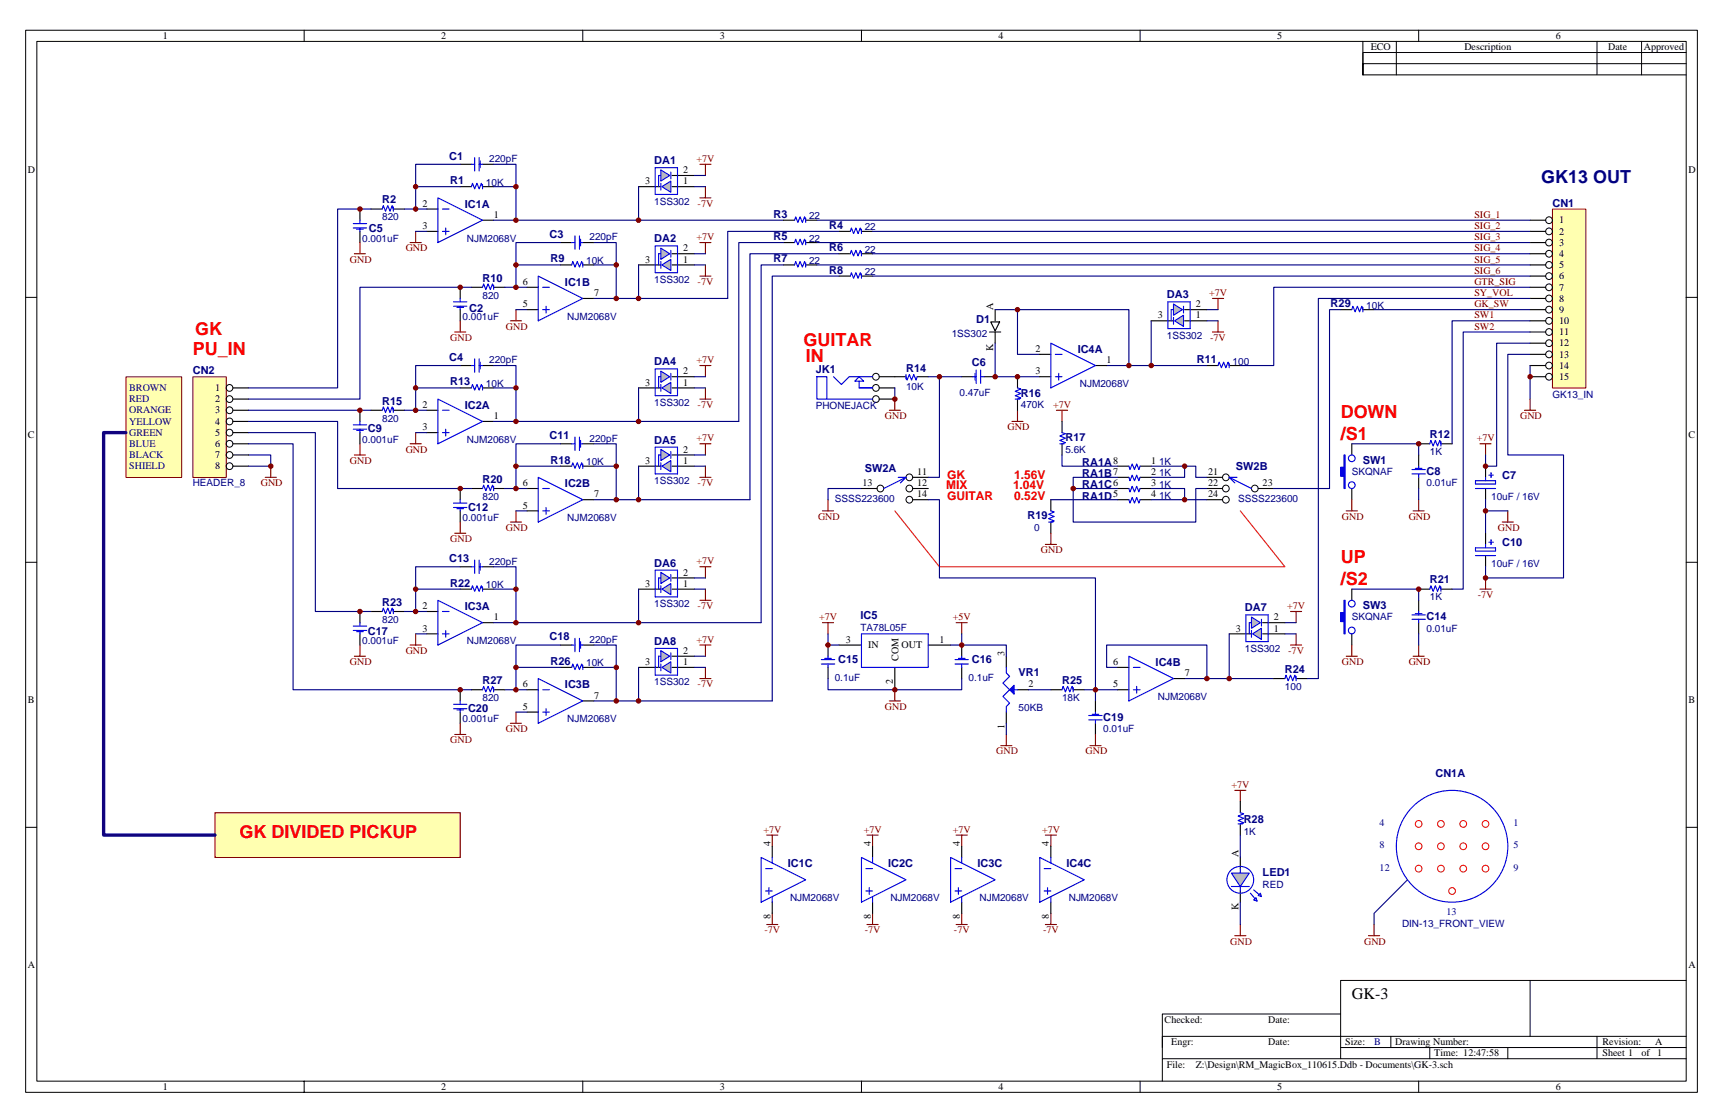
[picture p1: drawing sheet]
<svg xmlns="http://www.w3.org/2000/svg" width="432mm" height="279mm" viewBox="0 0 432 279" stroke-linecap="round" stroke-linejoin="round" font-family="sans-serif">
<g fill="none" stroke="#000" stroke-width=".25">
<path d="M6.4 7.6h418v265.4h-418zM9.2 10.4h412.4v259.8h-412.4zM76.1 7.5v2.8M145.7 7.5v2.8M215.4 7.5v2.8M285.1 7.5v2.8M340.8 10.3v8.4v-2.8h80.8M349.1 10.3v8.4M354.7 7.5v2.8M399.3 10.3v8.4M410.4 10.3v8.4M421.6 13.1h-80.8v5.6h80.8"/>
<path d="M6.4 74.3h2.8M421.6 74.3h2.8M6.4 140.5h2.8M421.6 140.5h2.8M6.4 206.8h2.8M421.6 206.8h2.8M335.2 253.4h-44.6v8.4M347.7 259v2.8M382.6 245v14M399.3 259v5.6M421.6 259h-131v5.6M421.6 245h-86.4v19.6"/>
<path d="M76.1 270.2v2.8M145.7 270.2v2.8M215.4 270.2v2.8M285.1 270.2v2.8M335.2 261.8h86.4M354.7 270.2v2.8M357.5 261.8v2.8M377 261.8v2.8M421.6 264.6h-131v5.6"/>
</g>
<path d="M31.5 94.2h13.9v25.1h-13.9z" fill="#ffffb0"/>
<path d="M31.5 94.2h13.9v25.1h-13.9z" fill="none" stroke="#800000" stroke-width=".25"/>
<path d="M388.2 52.3h8.3v44.7h-8.3z" fill="#ffffb0"/>
<path d="M388.2 52.3h8.3v44.7h-8.3z" fill="none" stroke="#800000" stroke-width=".25"/>
<g fill="none" stroke="#000" stroke-width=".25">
<circle cx="387.3" cy="55" r=".84"/>
<circle cx="387.3" cy="57.8" r=".84"/>
<circle cx="387.3" cy="69" r=".84"/>
<circle cx="387.3" cy="60.6" r=".84"/>
<circle cx="387.3" cy="71.8" r=".84"/>
<circle cx="387.3" cy="74.6" r=".84"/>
<circle cx="387.3" cy="77.4" r=".84"/>
<circle cx="387.3" cy="63.4" r=".84"/>
<circle cx="387.3" cy="66.2" r=".84"/>
<circle cx="387.3" cy="94.1" r=".84"/>
<circle cx="387.3" cy="85.8" r=".84"/>
<circle cx="387.3" cy="88.6" r=".84"/>
<circle cx="387.3" cy="80.2" r=".84"/>
<circle cx="387.3" cy="91.4" r=".84"/>
<circle cx="387.3" cy="83" r=".84"/>
</g>
<g fill="none" stroke="#000" stroke-width=".28">
<path d="M382.6 55h3.9M382.6 57.8h3.9M382.6 60.6h3.9M382.6 63.4h3.9M382.6 66.2h3.9M382.6 69h3.9M382.6 71.8h3.9M382.6 74.6h3.9M382.6 77.4h3.9M382.6 80.2h3.9M382.6 83h3.9M382.6 85.8h3.9"/>
<path d="M382.6 88.6h3.9M382.6 91.4h3.9M382.6 94.1h3.9M371.4 116.5v2.8M371.4 122.1v2.8M338 147.2v2.8M338 158.4v2.8M354.7 150v2.8M354.7 155.6v2.8M354.7 147.2h2.8M360.3 147.2h2.8M310.1 200.3v2.8"/>
<path d="M310.1 205.9v2.8M310.1 214.3v2.8M310.1 222.7v2.8"/>
</g>
<g fill="none" stroke="#800000" stroke-width=".28">
<path d="M375.6 130.5h2.8M377 127.7v2.8M370 147.2h2.8M371.4 144.4v2.8M336.6 164h2.8M338 161.2v2.8M353.3 164h2.8M354.7 161.2v2.8M308.7 197.5h2.8M310.1 197.5v2.8M191.7 208.7h2.8M193.1 208.7v2.8"/>
<path d="M191.7 231h2.8M193.1 228.3v2.7"/>
</g>
<g fill="none" stroke="#f00" stroke-width=".25">
<circle cx="354.7" cy="217.1" r=".84"/>
<circle cx="354.7" cy="205.9" r=".84"/>
<circle cx="354.7" cy="211.5" r=".84"/>
<circle cx="360.3" cy="211.5" r=".84"/>
<circle cx="360.3" cy="217.1" r=".84"/>
<circle cx="360.3" cy="205.9" r=".84"/>
<circle cx="365.8" cy="205.9" r=".84"/>
<circle cx="365.8" cy="211.5" r=".84"/>
<circle cx="365.8" cy="217.1" r=".84"/>
<circle cx="371.4" cy="211.5" r=".84"/>
<circle cx="371.4" cy="205.9" r=".84"/>
<circle cx="371.4" cy="217.1" r=".84"/>
<circle cx="363.1" cy="222.7" r=".84"/>
</g>
<g fill="none" stroke="#00f" stroke-width=".28">
<path d="M371.4 119.3v.8M372.3 118.7h1.1M372.8 118.2v1.1M368.9 120.1h5v.9h-5zM368.9 122.1h5M353 154.8h3.4M353 153.7h3.4M353.9 153.4h1.6M354.7 152.8v.9M354.7 154.8v.8M357.5 147.2l.3-.8 .5 1.4 .6-1.4 .5 1.4 .6-1.4 .3 .8M360.3 146.7v1.1"/>
<path d="M309.6 205.9h1.1M310.1 217.1v1.1M310.1 203.1l.9 .3-1.4 .6 1.4 .5-1.4 .6 1.4 .5-.9 .3M307.9 221.5h4.5M310.1 221.5v1.2M312.6 223.2l1.7 2M313.5 222.4l1.9 1.7"/>
<circle cx="338" cy="157.6" r=".83"/>
<circle cx="338" cy="150.9" r=".83"/>
<circle cx="310.1" cy="219.9" r="3.3"/>
<circle cx="363" cy="211.5" r="14"/>
</g>
<path d="M336 150h.3v8.4h-.3v-3.1h-.8v-2.2h.8z" fill-rule="evenodd" fill="#00f" stroke="#00f" stroke-width=".28"/>
<path d="M338 147.2h16.7v2.8M354.7 158.4v2.8" fill="none" stroke="#000080" stroke-width=".28"/>
<g fill="#c0c0c0" stroke="#00f" stroke-width=".28">
<path d="M314 224.3l.3 .9-.8-.3z"/>
<path d="M315.1 223.2l.3 .9-.8-.3z"/>
<path d="M307.9 218.2h4.5l-2.3 3.3z"/>
</g>
<path d="M103.9 57.8h2.8M123.4 46.7h5.6v8.3h-5.6M248.8 94.1h11.2M260 88.6h-5.6v-11.2h27.9v14h-5.6M62.1 113.7h5.6v2.8M338 110.9h16.7v2.8M215.4 122.1h-8.4v2.8M354.7 122.1v2.8M279.5 166.8h-2.8v-5.6h25.1v8.4h-5.6M301.8 169.6h16.7M310.1 208.7v5.6M310.1 225.5v5.5" fill="none" stroke="#000080" stroke-width=".28"/>
<g fill="none" stroke="#800000" stroke-width=".28">
<path d="M103.9 57.8v2.8M88.6 63.4h2.8M90 60.6v2.8M102.5 60.6h2.8M223.7 99.7v2.8M66.3 119.3h2.8M67.7 116.5v2.8M222.4 102.5h2.7M253 105.3h2.8M254.4 102.5v2.8M205.6 127.7h2.8M207 124.9v2.8"/>
<path d="M336.6 127.7h2.8M338 124.9v2.8M353.3 127.7h2.8M354.7 124.9v2.8M250.2 186.3h2.8M251.6 183.6v2.7M272.5 186.3h2.8M273.9 183.6v2.7M216.8 208.7h2.8M218.2 208.7v2.8M239.1 208.7h2.7M240.5 208.7v2.8"/>
<path d="M261.4 208.7h2.7M262.7 208.7v2.8M216.8 231h2.8M218.2 228.3v2.7M239.1 231h2.7M240.5 228.3v2.7M261.4 231h2.7M262.7 228.3v2.7M308.7 233.8h2.8M310.1 231v2.8"/>
</g>
<g fill="none" stroke="#000" stroke-width=".28">
<path d="M90 52.2v2.8M90 57.8v2.8M92.8 52.2h2.8M98.3 52.2h2.8M106.7 57.8h2.8M106.7 52.2h2.8M115.1 46.7h2.8M120.6 55h2.8M120.6 46.7h2.8M223.7 94.1h2.8M229.3 94.1h2.8M240.5 94.1h2.7"/>
<path d="M246 94.1h2.8M254.4 94.1v2.8M254.4 99.7v2.8M301.8 91.4h2.7M307.3 91.4h2.8M338 110.9v2.8M354.7 113.7v2.8M354.7 119.3v2.8M354.7 110.9h2.8M360.3 110.9h2.8M338 122.1v2.8M251.6 164v2.8"/>
<path d="M251.6 178v2.8M254.4 172.4h2.8M262.7 172.4h2.8M268.3 172.4h2.8M273.9 175.2v2.8M318.5 169.6h2.8M324.1 169.6h2.7M273.9 180.8v2.8"/>
</g>
<g fill="#00f" stroke="#00f" stroke-width=".28">
<path d="M253.6 171.3v2.2l-1.2-1.1z"/>
<path d="M336 113.7h.3v8.4h-.3v-3.1h-.8v-2.2h.8z" fill-rule="evenodd"/>
</g>
<g fill="none" stroke="#00f" stroke-width=".28">
<path d="M88.3 55.9h3.4M88.3 57h3.4M89.2 57.3h1.6M90 55v.9M90 57v.8M95.6 52.2l.2-.8 .6 1.4 .6-1.4 .5 1.4 .6-1.4 .2 .8M98.3 51.7v1.1M109.5 49.4l11.1 5.6-11.1 5.6zM110.6 52.2h1.7M110.6 57.8h1.7M111.4 57v1.7M117.9 46.7l.2-.9 .6 1.4 .6-1.4 .5 1.4 .6-1.4 .2 .9"/>
<path d="M120.6 46.1v1.1M226.5 94.1l.3 .9 .6-1.4 .5 1.4 .6-1.4 .5 1.4 .3-.9M226.5 93.6v1.1M243.2 94.1h.9M243.8 93.3v1.7M244.1 92.5v3.3M245.2 94.1h.8M245.2 92.5v3.3M253.8 99.7h1.2M254.4 96.9l.8 .3-1.4 .6 1.4 .5-1.4 .6 1.4 .6-.8 .2M304.5 91.4l.3-.9 .6 1.4 .5-1.4 .6 1.4 .6-1.4 .2 .9M307.3 90.8v1.1"/>
<path d="M353 118.4h3.4M353 117.3h3.4M353.9 117h1.6M354.7 116.5v.8M354.7 118.4v.9M357.5 110.9l.3-.8 .5 1.4 .6-1.4 .5 1.4 .6-1.4 .3 .8M360.3 110.4v1.1M251.6 166.8v1.4l.8 .8-1.6 1.7 1.6 1.7-1.6 1.6 1.6 1.7-.8 .9v1.4M252.4 172.4h2M265.5 172.4l.3-.9 .6 1.4 .5-1.4 .6 1.4 .6-1.4 .2 .9M268.3 171.8v1.1M272.2 179.9h3.4"/>
<path d="M272.2 178.8h3.4M273.1 178.5h1.6M273.9 178v.8M273.9 179.9v.9M321.3 169.6l.2-.9 .6 1.4 .6-1.4 .5 1.4 .6-1.4 .3 .9M324.1 169v1.1"/>
<circle cx="338" cy="114.5" r=".83"/>
<circle cx="338" cy="121.2" r=".83"/>
</g>
<path d="M48.2 94.2h8.4v25.1h-8.4z" fill="#ffffb0"/>
<path d="M48.2 94.2h8.4v25.1h-8.4z" fill="none" stroke="#800000" stroke-width=".25"/>
<g fill="none" stroke="#000" stroke-width=".25">
<circle cx="57.4" cy="99.7" r=".84"/>
<circle cx="57.4" cy="96.9" r=".84"/>
<circle cx="57.4" cy="113.7" r=".84"/>
<circle cx="57.4" cy="116.5" r=".84"/>
<circle cx="57.4" cy="105.3" r=".84"/>
<circle cx="57.4" cy="108.1" r=".84"/>
<circle cx="57.4" cy="102.5" r=".84"/>
<circle cx="57.4" cy="110.9" r=".84"/>
</g>
<path d="M159.7 46.7h5.5M168 46.7h5.6M168 43.9h5.6M58.2 96.9h3.9M58.2 99.7h3.9M58.2 102.5h3.9M58.2 105.3h3.9M58.2 108.1h3.9M58.2 110.9h3.9M58.2 113.7h3.9M58.2 116.5h3.9" fill="none" stroke="#000" stroke-width=".28"/>
<path d="M62.1 116.5h5.6" fill="none" stroke="#000080" stroke-width=".28"/>
<path d="M165.2 43.9h-.5v2.7M165.2 45.8v1.7M169.4 41.9h-5.6v6.7h5.6" fill="none" stroke="#00f" stroke-width=".28"/>
<path d="M165.2 42.5l2.2 1.4-2.2 1.4z" fill="#c0c0c0" stroke="#00f" stroke-width=".28"/>
<path d="M167.7 43v1.7" fill="none" stroke="#00f" stroke-width=".28"/>
<path d="M165.5 46.7l2.2-1.4v2.7z" fill="#c0c0c0" stroke="#00f" stroke-width=".28"/>
<g fill="none" stroke="#00f" stroke-width=".28">
<path d="M118.7 39.4v3.3M119.8 39.4v3.3M117.9 41.1h.8M119.8 41.1h.8M120.1 40.2v1.7M143.8 58.9v3.4M144.9 58.9v3.4M145.2 59.8v1.7M169.4 41.9v6.7M113.4 75.4h3.3M113.4 76.5h3.3M114.2 76.8h1.7"/>
<path d="M115.1 74.6v.8M115.1 76.5v.9M120.6 71.8l.3-.9 .6 1.4 .5-1.4 .6 1.4 .5-1.4 .3 .9M123.4 71.2v1.1M134.6 69l11.1 5.6-11.1 5.6zM135.7 71.8h1.7M135.7 77.4h1.7M136.5 76.5v1.7M142.9 60.6h.9M142.9 66.2l.3-.8 .6 1.4 .5-1.4 .6 1.4 .5-1.4 .3 .8M144.9 60.6h.8M145.7 65.7v1.1"/>
<path d="M164.7 63.4h.5M164.7 63.4v2.8M165.2 65.4v1.7M169.4 61.5h-5.6v6.7h5.6M109.5 99.7l11.1 5.6-11.1 5.6zM117.9 96.9l.2-.8 .6 1.4 .6-1.4 .5 1.4 .6-1.4 .2 .8M117.9 91.4h.8M118.7 89.7v3.3M119.8 91.4h.8M119.8 89.7v3.3M120.1 90.5v1.7M120.6 96.4v1.1"/>
<path d="M88.3 106.2h3.4M88.3 107.3h3.4M89.2 107.6h1.6M90 105.3v.9M90 107.3v.8M95.6 102.5l.2-.8 .6 1.4 .6-1.4 .5 1.4 .6-1.4 .2 .8M98.3 102v1.1M110.6 102.5h1.7M110.6 108.1h1.7M111.4 107.3v1.7M134.6 119.3l11.1 5.6-11.1 5.6zM142.9 110.9h.9"/>
<path d="M142.9 116.5l.3-.8 .6 1.3 .5-1.3 .6 1.3 .5-1.3 .3 .8M143.8 109.2v3.4M144.9 110.9h.8M144.9 109.2v3.4M145.2 110.1v1.7M145.7 115.9v1.1M113.4 125.7h3.3M113.4 126.8h3.3M114.2 127.1h1.7M115.1 124.9v.8M115.1 126.8v.9M118.7 140v3.3"/>
<path d="M119.8 140v3.3M120.6 122.1l.3-.9 .6 1.4 .5-1.4 .6 1.4 .5-1.4 .3 .9M123.4 121.5v1.1M135.7 122.1h1.7M135.7 127.7h1.7M136.5 126.8v1.7M88.3 156.5h3.4M88.3 157.6h3.4M89.2 157.9h1.6M90 155.6v.9M90 157.6v.8M95.6 152.8l.2-.8 .6 1.4 .6-1.4 .5 1.4 .6-1.4 .2 .8"/>
<path d="M98.3 152.3v1.1M109.5 150l11.1 5.6-11.1 5.6zM110.6 152.8h1.7M110.6 158.4h1.7M111.4 157.6v1.7M117.9 147.2l.2-.8 .6 1.4 .6-1.4 .5 1.4 .6-1.4 .2 .8M117.9 141.6h.8M119.8 141.6h.8M120.1 140.8v1.7M120.6 146.7v1.1M143.8 159.5v3.4M144.9 159.5v3.4"/>
<path d="M113.4 176h3.3M113.4 177.1h3.3M114.2 177.4h1.7M115.1 175.2v.8M115.1 177.1v.9M120.6 172.4l.3-.9 .6 1.4 .5-1.4 .6 1.4 .5-1.4 .3 .9M123.4 171.8v1.1M134.6 169.6l11.1 5.6-11.1 5.6zM135.7 172.4h1.7M135.7 178h1.7M136.5 177.1v1.7M142.9 161.2h.9"/>
<path d="M142.9 166.8l.3-.9 .6 1.4 .5-1.4 .6 1.4 .5-1.4 .3 .9M144.9 161.2h.8M145.2 160.4v1.6M145.7 166.2v1.1"/>
</g>
<g fill="none" stroke="#000" stroke-width=".28">
<path d="M115.1 41.1h2.8M120.6 41.1h2.8M115.1 71.8v2.8M115.1 77.4v2.8M117.9 71.8h2.7M123.4 71.8h2.8M131.8 77.4h2.8M131.8 71.8h2.8M140.1 66.2h2.8M140.1 60.6h2.8M145.7 74.6h2.8M145.7 66.2h2.8"/>
<path d="M145.7 60.6h2.8M159.7 66.2h5.5M168 66.2h5.6M168 63.4h5.6M115.1 96.9h2.8M115.1 91.4h2.8M120.6 96.9h2.8M120.6 91.4h2.8M90 102.5v2.8M90 108.1v2.8M92.8 102.5h2.8M98.3 102.5h2.8"/>
<path d="M106.7 108.1h2.8M106.7 102.5h2.8M120.6 105.3h2.8M140.1 116.5h2.8M140.1 110.9h2.8M145.7 116.5h2.8M145.7 110.9h2.8M115.1 122.1v2.8M115.1 127.7v2.8M117.9 122.1h2.7M123.4 122.1h2.8M131.8 127.7h2.8"/>
<path d="M131.8 122.1h2.8M145.7 124.9h2.8M90 152.8v2.8M90 158.4v2.8M92.8 152.8h2.8M98.3 152.8h2.8M106.7 158.4h2.8M106.7 152.8h2.8M115.1 147.2h2.8M115.1 141.6h2.8M120.6 155.6h2.8M120.6 147.2h2.8"/>
<path d="M120.6 141.6h2.8M115.1 172.4v2.8M115.1 178v2.8M117.9 172.4h2.7M123.4 172.4h2.8M131.8 178h2.8M131.8 172.4h2.8M140.1 166.8h2.8M140.1 161.2h2.8M145.7 175.2h2.8M145.7 166.8h2.8M145.7 161.2h2.8"/>
</g>
<g fill="none" stroke="#800000" stroke-width=".28">
<path d="M129 77.4v2.8M113.7 83h2.8M115.1 80.2v2.8M127.6 80.2h2.8M88.6 113.7h2.8M90 110.9v2.8M102.5 110.9h2.8M103.9 108.1v2.8M113.7 133.3h2.8M115.1 130.5v2.8M127.6 130.5h2.8M129 127.7v2.8"/>
<path d="M103.9 158.4v2.8M88.6 164h2.8M90 161.2v2.8M102.5 161.2h2.8M129 178v2.8M127.6 180.8h2.8"/>
</g>
<g fill="none" stroke="#000080" stroke-width=".28">
<path d="M103.9 46.7h11.2M115.1 41.1h-11.2v11.1M123.4 41.1h5.6v5.6M129 55h66.9M126.2 71.8h5.6M129 77.4h2.8M129 66.2h11.1M140.1 60.6h-11.1v11.2M148.5 66.2h5.6v8.4h-5.6M148.5 60.6h5.6v5.6M103.9 96.9h11.2M115.1 91.4h-11.2v11.1"/>
<path d="M123.4 96.9h5.6v8.4h-5.6M123.4 91.4h5.6v5.5M103.9 108.1h2.8M129 116.5h11.1M129 105.3h55.7M140.1 110.9h-11.1v11.2M148.5 116.5h5.6v8.4h-5.6M148.5 110.9h5.6v5.6M126.2 122.1h5.6M129 127.7h2.8M103.9 158.4h2.8M103.9 147.2h11.2"/>
<path d="M115.1 141.6h-11.2v11.2M123.4 147.2h5.6v8.4h-5.6M123.4 141.6h5.6v5.6M129 155.6h61.3M126.2 172.4h5.6M129 178h2.8M129 166.8h11.1M140.1 161.2h-11.1v11.2M148.5 166.8h5.6v8.4h-5.6M148.5 161.2h5.6v5.6"/>
</g>
<path d="M165.2 62l2.2 1.4-2.2 1.4z" fill="#c0c0c0" stroke="#00f" stroke-width=".28"/>
<path d="M167.7 62.6v1.7" fill="none" stroke="#00f" stroke-width=".28"/>
<path d="M165.5 66.2l2.2-1.4v2.8z" fill="#c0c0c0" stroke="#00f" stroke-width=".28"/>
<path d="M169.4 61.5v6.7M165.2 94.1h-.5v2.8M165.2 96.1v1.7M169.4 92.2h-5.6v6.7h5.6" fill="none" stroke="#00f" stroke-width=".28"/>
<path d="M159.7 96.9h5.5M168 96.9h5.6M168 94.1h5.6" fill="none" stroke="#000" stroke-width=".28"/>
<path d="M165.2 92.7l2.2 1.4-2.2 1.4z" fill="#c0c0c0" stroke="#00f" stroke-width=".28"/>
<path d="M167.7 93.3v1.7" fill="none" stroke="#00f" stroke-width=".28"/>
<path d="M165.5 96.9l2.2-1.4v2.8z" fill="#c0c0c0" stroke="#00f" stroke-width=".28"/>
<path d="M169.4 92.2v6.7M165.2 113.7h-.5v2.8M165.2 115.7v1.6M169.4 111.8h-5.6v6.6h5.6" fill="none" stroke="#00f" stroke-width=".28"/>
<path d="M159.7 116.5h5.5M168 116.5h5.6M168 113.7h5.6" fill="none" stroke="#000" stroke-width=".28"/>
<path d="M165.2 112.3l2.2 1.4-2.2 1.4z" fill="#c0c0c0" stroke="#00f" stroke-width=".28"/>
<path d="M167.7 112.9v1.7" fill="none" stroke="#00f" stroke-width=".28"/>
<path d="M165.5 116.5l2.2-1.4v2.8z" fill="#c0c0c0" stroke="#00f" stroke-width=".28"/>
<path d="M169.4 111.8v6.6M165.2 144.4h-.5v2.8M165.2 146.4v1.7M169.4 142.5h-5.6v6.7h5.6" fill="none" stroke="#00f" stroke-width=".28"/>
<path d="M159.7 147.2h5.5M168 147.2h5.6M168 144.4h5.6" fill="none" stroke="#000" stroke-width=".28"/>
<path d="M165.2 143l2.2 1.4-2.2 1.4z" fill="#c0c0c0" stroke="#00f" stroke-width=".28"/>
<path d="M167.7 143.6v1.7" fill="none" stroke="#00f" stroke-width=".28"/>
<path d="M165.5 147.2l2.2-1.4v2.8z" fill="#c0c0c0" stroke="#00f" stroke-width=".28"/>
<path d="M169.4 142.5v6.7M165.2 164h-.5v2.8M165.2 165.9v1.7M169.4 162h-5.6v6.7h5.6" fill="none" stroke="#00f" stroke-width=".28"/>
<path d="M159.7 166.8h5.5M168 166.8h5.6M168 164h5.6" fill="none" stroke="#000" stroke-width=".28"/>
<path d="M165.2 162.6l2.2 1.4-2.2 1.4z" fill="#c0c0c0" stroke="#00f" stroke-width=".28"/>
<path d="M167.7 163.1v1.7" fill="none" stroke="#00f" stroke-width=".28"/>
<path d="M165.5 166.8l2.2-1.4v2.8z" fill="#c0c0c0" stroke="#00f" stroke-width=".28"/>
<g fill="none" stroke="#00f" stroke-width=".28">
<path d="M198.7 55l.2-.8 .6 1.4 .5-1.4 .6 1.4 .6-1.4 .2 .8M201.4 54.5v1.1M212.6 57.8l.3-.8 .5 1.4 .6-1.4 .5 1.4 .6-1.4 .3 .8M215.4 57.3v1.1M198.7 60.6l.2-.8 .6 1.4 .5-1.4 .6 1.4 .6-1.4 .2 .8M198.7 66.2l.2-.8 .6 1.4 .5-1.4 .6 1.4 .6-1.4 .2 .8M201.4 60.1v1.1M201.4 65.7v1.1M212.6 63.4l.3-.8 .5 1.4 .6-1.4 .5 1.4 .6-1.4 .3 .8M212.6 69l.3-.8 .5 1.4 .6-1.4 .5 1.4 .6-1.4 .3 .8M215.4 62.9v1.1M215.4 68.5v1.1"/>
<path d="M293.4 77.4h-.6v2.8M293.4 79.3v1.7M297.6 75.4h-5.6v6.7h5.6M204.2 94.1h2.5v5.6h-2.5zM206.7 99.7h11.5M208.4 94.1l2 2 1.9-2h5.9M214.8 94.1l1.1 1.2h-2.2zM214.8 95.3v1.6h3.4M282.3 116.5l.2 .8 .6-1.4 .6 1.4 .5-1.4 .6 1.4 .3-.8M169.4 162v6.7"/>
</g>
<g fill="none" stroke="#800000" stroke-width=".28">
<path d="M175 49.4h2.8M175 41.1h2.8M176.4 41.1v2.8M176.4 46.7v2.7M175 69h2.8M175 60.6h2.8M176.4 60.6v2.8M176.4 66.2v2.8M175 99.7h2.8M175 91.4h2.8M176.4 91.4v2.7M176.4 96.9v2.8"/>
<path d="M175 119.3h2.8M175 110.9h2.8M176.4 110.9v2.8M176.4 116.5v2.8M175 150h2.8M175 141.6h2.8M176.4 141.6v2.8M176.4 147.2v2.8M175 169.6h2.8M175 161.2h2.8M176.4 161.2v2.8M176.4 166.8v2.8"/>
<path d="M113.7 183.6h2.8M115.1 180.8v2.8"/>
</g>
<g fill="none" stroke="#000080" stroke-width=".28">
<path d="M159.7 46.6v8.4M173.6 43.9h2.8M173.6 46.6h2.8M204.2 55h178.4M209.8 57.8h-27.9v16.8h-27.8M218.2 57.8h164.4M159.7 66.2v8.4M173.6 63.4h2.8M173.6 66.2h2.8M195.9 60.6h-11.2v44.7M195.9 66.2h-5.6v89.4M204.2 66.2h178.4"/>
<path d="M204.2 60.6h178.4M209.8 63.4h-22.3v61.5h-33.4M209.8 69h-16.7v106.2h-39M218.2 69h164.4M218.2 63.4h164.4M248.8 77.4h5.6M159.7 96.9v8.4M173.6 94.1h2.8M173.6 96.9h2.8M223.7 96.9v2.8M232.1 94.1h8.4M248.8 85.8v8.3"/>
<path d="M282.3 91.4h19.5M159.7 116.5v8.4M173.6 113.7h2.8M173.6 116.5h2.8M159.7 147.2v8.4M173.6 144.4h2.8M173.6 147.2h2.8M159.7 166.8v8.4M173.6 164h2.8M173.6 166.8h2.8"/>
</g>
<g fill="none" stroke="#000" stroke-width=".28">
<path d="M195.9 55h2.8M201.4 55h2.8M209.8 57.8h2.8M215.4 57.8h2.8M195.9 60.6h2.8M195.9 66.2h2.8M201.4 60.6h2.8M201.4 66.2h2.8M209.8 63.4h2.8M209.8 69h2.8M215.4 63.4h2.8M215.4 69h2.8"/>
<path d="M248.8 77.4v2.8M296.2 77.4h5.6M219.8 94.1h3.9M219.8 96.9h3.9M219.8 99.7h3.9M247.4 83h2.8M247.7 80.5h2.2l-1.1 2.2zM248.8 83v2.8M287.8 80.2h5.6M296.2 80.2h5.6M279.5 116.5h2.8M285.1 116.5h2.7"/>
</g>
<g fill="none" stroke="#000" stroke-width=".25">
<circle cx="219" cy="94.1" r=".84"/>
<circle cx="219" cy="96.9" r=".84"/>
<circle cx="219" cy="99.7" r=".84"/>
</g>
<path d="M293.4 76l2.2 1.4-2.2 1.4z" fill="#c0c0c0" stroke="#00f" stroke-width=".28"/>
<path d="M295.9 76.5v1.7" fill="none" stroke="#00f" stroke-width=".28"/>
<path d="M293.7 80.2l2.2-1.4v2.8z" fill="#c0c0c0" stroke="#00f" stroke-width=".28"/>
<g fill="none" stroke="#00f" stroke-width=".28">
<path d="M297.6 75.4v6.7M338 77.4l.3-.9 .5 1.4 .6-1.4 .5 1.4 .6-1.4 .3 .9M340.8 76.8v1.1M262.7 85.8l11.2 5.6-11.2 5.5zM263.9 88.6h1.6M263.9 94.1h1.6M264.7 93.3v1.7M224.6 119.3h1.9M226.5 119.3l-5.5 2.8M226.5 119.3l-1.4 1.4M265 110.9h1.1M265.5 108.1l.9 .3-1.4 .6 1.4 .5-1.4 .6 1.4 .5-.9 .3"/>
<path d="M282.3 119.3l.2 .8 .6-1.4 .6 1.4 .5-1.4 .6 1.4 .3-.8M307.3 119.3h2M307.3 119.3l1.4 1.4M307.3 119.3l5.6 2.8M262.2 130.5h1.1M262.7 127.7l.9 .2-1.4 .6 1.4 .6-1.4 .5 1.4 .6-.9 .3M282.3 122.1l.2 .8 .6-1.4 .6 1.4 .5-1.4 .6 1.4 .3-.8M282.3 124.9l.2 .8 .6-1.4 .6 1.4 .5-1.4 .6 1.4 .3-.8M215.4 158.4h16.7v8.4h-16.7zM312.9 155.6h-.5v2.8M312.9 157.6v1.7M317.1 153.7h-5.6v6.7h5.6"/>
<path d="M205.4 165.9h3.3M205.4 164.8h3.3M206.2 164.5h1.7M207 164v.8M207 165.9v.9M238.8 165.9h3.3M238.8 164.8h3.3M239.6 164.5h1.7M240.5 164v.8M240.5 165.9v.9M282.3 164l11.1 5.6-11.1 5.6zM283.4 166.8h1.7"/>
<path d="M283.4 172.4h1.7M284.2 171.5v1.7"/>
</g>
<g fill="none" stroke="#800000" stroke-width=".28">
<path d="M303.1 74.6h2.8M304.5 74.6v2.8M303.1 83h2.8M304.5 80.2v2.8M382.6 99.7v2.8M264.1 102.5h2.8M265.5 102.5v2.8M381.2 102.5h2.8M261.4 136.1h2.7M262.7 133.3v2.8M205.6 155.6h2.8M207 155.6v2.8"/>
<path d="M239.1 155.6h2.7M240.5 155.6v2.8M222.4 175.2h2.7M223.7 172.4v2.8"/>
</g>
<g fill="none" stroke="#000080" stroke-width=".28">
<path d="M301.8 77.4h2.7M335.2 77.4h-2.8v44.7h-13.9M343.6 77.4h39M382.6 71.8h-64.1v19.6h-8.4M234.9 94.1v25.2h-2.8M287.8 80.2v11.2M301.8 80.2h2.7M382.6 91.4v8.3M265.5 113.7v2.8h14M279.5 119.3h-11.2v2.8h11.2M287.8 116.5h11.2v2.8h2.8M296.2 116.5v2.8h-8.4"/>
<path d="M262.7 124.9h16.8M268.3 122.1v8.4h30.7v-8.4h2.8M287.8 122.1h8.4v2.8M287.8 124.9h14M207 158.4v2.8h2.8M240.5 158.4v2.8h-2.8M240.5 161.2h11.1v2.8M240.5 169.6v2.8h-16.8h-16.7v-2.8M257.2 172.4h5.5M271.1 172.4h8.4M273.9 172.4v2.8M251.6 180.8v2.8"/>
</g>
<g fill="none" stroke="#000" stroke-width=".28">
<path d="M335.2 77.4h2.8M340.8 77.4h2.8M260 94.1h2.7M260 88.6h2.7M273.9 91.4h2.8M228.2 119.3h3.9M265.5 105.3v2.8M265.5 110.9v2.8M279.5 119.3h2.8M285.1 119.3h2.7M301.8 119.3h3.9M215.4 122.1h3.9"/>
<path d="M228.2 122.1h3.9M228.2 124.9h3.9M262.7 124.9v2.8M262.7 130.5v2.8M279.5 122.1h2.8M279.5 124.9h2.8M285.1 122.1h2.7M285.1 124.9h2.7M301.8 122.1h3.9M301.8 124.9h3.9M314.6 122.1h3.9M307.3 158.4h5.6"/>
<path d="M315.7 158.4h5.6M315.7 155.6h5.6M207 161.2v2.8M207 166.8v2.8M209.8 161.2h5.6M223.7 166.8v5.6M232.1 161.2h5.6M240.5 161.2v2.8M240.5 166.8v2.8M279.5 172.4h2.8M279.5 166.8h2.8M293.4 169.6h2.8"/>
</g>
<g fill="none" stroke="#000" stroke-width=".25">
<circle cx="227.4" cy="119.3" r=".84"/>
<circle cx="306.5" cy="119.3" r=".84"/>
<circle cx="220.1" cy="122.1" r=".84"/>
<circle cx="227.4" cy="122.1" r=".84"/>
<circle cx="227.4" cy="124.9" r=".84"/>
<circle cx="306.5" cy="124.9" r=".84"/>
<circle cx="306.5" cy="122.1" r=".84"/>
<circle cx="313.7" cy="122.1" r=".84"/>
</g>
<path d="M223.7 127.7l11.2 13.9h86.4l-11.2-13.9" fill="none" stroke="#ee0e22" stroke-width=".28"/>
<path d="M312.9 154.2l2.2 1.4-2.2 1.4z" fill="#c0c0c0" stroke="#00f" stroke-width=".28"/>
<path d="M315.4 154.8v1.7" fill="none" stroke="#00f" stroke-width=".28"/>
<path d="M313.2 158.4l2.2-1.4v2.8z" fill="#c0c0c0" stroke="#00f" stroke-width=".28"/>
<g fill="none" stroke="#00f" stroke-width=".28">
<path d="M368.9 136.9h5v.8h-5zM368.9 138.8h5M371.4 136.1v.8M372.3 135.5h1.1M372.8 134.9v1.2M317.1 153.7v6.7M190.3 214.3l11.1 5.6-11.1 5.6zM191.4 217.1h1.7M193.1 214.3v1.4M215.4 214.3l11.1 5.6-11.1 5.6zM216.5 217.1h1.7M218.2 214.3v1.4"/>
<path d="M237.7 214.3l11.1 5.6-11.1 5.6zM238.8 217.1h1.7M240.5 214.3v1.4M260 214.3l11.1 5.6-11.1 5.6zM261.1 217.1h1.6M262.7 214.3v1.4M191.4 222.7h1.7M192.3 221.8v1.7M193.1 224.1v1.4M216.5 222.7h1.7M217.3 221.8v1.7M218.2 224.1v1.4"/>
<path d="M238.8 222.7h1.7M239.6 221.8v1.7M240.5 224.1v1.4M261.1 222.7h1.6M261.9 221.8v1.7M262.7 224.1v1.4"/>
</g>
<path d="M370 110.9h2.8M371.4 110.9v2.8M322.7 152.8h2.7M324.1 152.8v2.8M324.1 158.4v2.8M322.7 161.2h2.7" fill="none" stroke="#800000" stroke-width=".28"/>
<path d="M382.6 74.6h-53v95h-2.8M382.6 80.2h-19.5v30.7M382.6 83h-16.8v64.2h-2.7M382.6 85.8h-8.4v30.7h-2.8v-2.8M382.6 88.6h-5.6v25.1h13.9v30.7h-19.5v-2.8M371.4 124.9v8.4M371.4 127.7h5.6M307.3 158.4v11.2M321.3 155.6h2.8M321.3 158.4h2.8" fill="none" stroke="#000080" stroke-width=".28"/>
<path d="M371.4 133.3v2.8M371.4 138.8v2.8M193.1 211.5v2.8M218.2 211.5v2.8M240.5 211.5v2.8M262.7 211.5v2.8M193.1 225.5v2.8M218.2 225.5v2.8M240.5 225.5v2.8M262.7 225.5v2.8" fill="none" stroke="#000" stroke-width=".28"/>
<path d="M53.8 203.1h61.3v11.2h-61.3z" fill-rule="evenodd" fill="#ffffb0" stroke="#800000" stroke-width=".28"/>
<path d="M351.9 219.9l-8.3 8.4v2.7" fill="none" stroke="#11037e" stroke-width=".28"/>
<path d="M342.2 233.8h2.8M343.6 231v2.8" fill="none" stroke="#800000" stroke-width=".28"/>
<path d="M92.8 52.2h-8.4v44.7h-22.3M101.1 52.2h5.6M117.9 71.8h-27.9v27.9h-27.9M62.1 105.3h22.3v16.8h33.5M62.1 110.9h11.2v61.5h44.6M62.1 108.1h16.7v44.7h14M62.1 102.5h30.7M101.1 102.5h5.6M232.1 124.9h2.8v19.5h39v28M101.1 152.8h5.6" fill="none" stroke="#000080" stroke-width=".28"/>
<path d="M31.5 108.1h-5.6v100.6h27.9" fill="none" stroke="#11037e" stroke-width=".84"/>
<g fill="#800000" stroke="#800000" stroke-width=".25">
<circle cx="382.6" cy="94.1" r=".55"/>
<circle cx="354.7" cy="147.2" r=".55"/>
<circle cx="371.4" cy="144.4" r=".56"/>
<circle cx="371.4" cy="116.5" r=".56"/>
<circle cx="354.7" cy="110.9" r=".55"/>
<circle cx="301.8" cy="169.6" r=".56"/>
<circle cx="254.4" cy="77.4" r=".56"/>
<circle cx="282.3" cy="91.4" r=".55"/>
<circle cx="254.4" cy="94.1" r=".56"/>
<circle cx="248.8" cy="94.1" r=".56"/>
<circle cx="223.7" cy="99.7" r=".56"/>
<circle cx="129" cy="55" r=".55"/>
<circle cx="129" cy="46.6" r=".55"/>
<circle cx="90" cy="52.2" r=".55"/>
<circle cx="67.7" cy="116.5" r=".56"/>
<circle cx="154.1" cy="74.6" r=".56"/>
<circle cx="154.1" cy="66.2" r=".56"/>
<circle cx="115.1" cy="71.8" r=".56"/>
<circle cx="129" cy="71.8" r=".55"/>
<circle cx="129" cy="66.2" r=".55"/>
<circle cx="103.9" cy="52.2" r=".55"/>
<circle cx="103.9" cy="46.6" r=".55"/>
<circle cx="129" cy="105.3" r=".55"/>
<circle cx="129" cy="96.9" r=".55"/>
<circle cx="90" cy="102.5" r=".55"/>
<circle cx="154.1" cy="124.9" r=".56"/>
<circle cx="154.1" cy="116.5" r=".56"/>
<circle cx="115.1" cy="122.1" r=".56"/>
<circle cx="129" cy="122.1" r=".55"/>
<circle cx="129" cy="116.5" r=".55"/>
<circle cx="103.9" cy="102.5" r=".55"/>
<circle cx="103.9" cy="96.9" r=".55"/>
<circle cx="129" cy="155.6" r=".55"/>
<circle cx="129" cy="147.2" r=".55"/>
<circle cx="90" cy="152.8" r=".55"/>
<circle cx="154.1" cy="175.2" r=".56"/>
<circle cx="154.1" cy="166.8" r=".56"/>
<circle cx="115.1" cy="172.4" r=".56"/>
<circle cx="129" cy="172.4" r=".55"/>
<circle cx="129" cy="166.8" r=".55"/>
<circle cx="103.9" cy="152.8" r=".55"/>
<circle cx="103.9" cy="147.2" r=".55"/>
<circle cx="159.7" cy="55" r=".55"/>
<circle cx="159.7" cy="74.6" r=".55"/>
<circle cx="159.7" cy="105.3" r=".55"/>
<circle cx="159.7" cy="155.6" r=".55"/>
<circle cx="159.7" cy="175.2" r=".55"/>
<circle cx="159.7" cy="124.9" r=".55"/>
<circle cx="287.8" cy="91.4" r=".56"/>
<circle cx="223.7" cy="172.4" r=".56"/>
<circle cx="234.9" cy="94.1" r=".55"/>
<circle cx="268.3" cy="122.1" r=".55"/>
<circle cx="296.2" cy="124.9" r=".55"/>
<circle cx="296.2" cy="116.5" r=".55"/>
<circle cx="207" cy="161.2" r=".55"/>
<circle cx="240.5" cy="161.2" r=".56"/>
<circle cx="273.9" cy="172.4" r=".55"/>
<circle cx="307.3" cy="169.6" r=".55"/>
<circle cx="371.4" cy="127.7" r=".56"/>
</g>
<text font-size="4.5" fill="#000080" x="385.4" y="45.7">GK13 OUT</text>
<g font-size="4.5" fill="#f00">
<text x="48.8" y="83.7">GK</text>
<text x="48.2" y="88.8">PU_IN</text>
<text x="200.9" y="86.5">GUITAR</text>
<text x="201.5" y="90.4">IN</text>
<text x="335.2" y="104.4">DOWN</text>
<text x="335.2" y="110">/S1</text>
<text x="335.2" y="140.7">UP</text>
<text x="335.2" y="146.3">/S2</text>
<text x="59.9" y="209.4">GK DIVIDED PICKUP</text>
</g>
<text font-size="4" x="338" y="249.7">GK-3</text>
<g font-size="3" fill="#f00">
<text x="236.9" y="119.8">GK</text>
<text x="253.6" y="119.8">1.56V</text>
<text x="236.6" y="122.3">MIX</text>
<text x="236.9" y="125.1">GUITAR</text>
<text x="253.3" y="122.3">1.04V</text>
<text x="253.6" y="125.1">0.52V</text>
</g>
<g font-size="2.8" fill="#000080">
<text x="112.3" y="39.9">C1</text>
<text x="163.6" y="41">DA1</text>
<text x="112.6" y="46">R1</text>
<text x="95.6" y="50.8">R2</text>
<text x="116.2" y="51.9">IC1A</text>
<text x="388.2" y="51.6">CN1</text>
<text x="92.2" y="58.1">C5</text>
<text x="137.4" y="59.5">C3</text>
<text x="193.4" y="54.4">R3</text>
<text x="207.3" y="57.2">R4</text>
<text x="137.6" y="65.6">R9</text>
<text x="163.6" y="60.6">DA2</text>
<text x="193.4" y="60">R5</text>
<text x="193.4" y="65.6">R7</text>
<text x="207.3" y="62.8">R6</text>
<text x="120.6" y="70.4">R10</text>
<text x="141.3" y="71.5">IC1B</text>
<text x="207.3" y="68.4">R8</text>
<text x="117.3" y="77.9">C2</text>
<text x="291.7" y="74.5">DA3</text>
<text x="332.7" y="76.8">R29</text>
<text x="244.1" y="80.7">D1</text>
<text x="269.5" y="88.2">IC4A</text>
<text x="48.2" y="93.5">CN2</text>
<text x="112.3" y="90.2">C4</text>
<text x="163.6" y="91.3">DA4</text>
<text x="204" y="93.3">JK1</text>
<text x="226.5" y="93">R14</text>
<text x="243" y="91.6">C6</text>
<text x="299.3" y="90.7">R11</text>
<text x="95.6" y="101.1">R15</text>
<text x="112.6" y="96.3">R13</text>
<text x="255.2" y="99.1">R16</text>
<text x="116.2" y="102.2">IC2A</text>
<text x="91.9" y="108.1">C9</text>
<text x="137.4" y="109.7">C11</text>
<text x="163.6" y="110.9">DA5</text>
<text x="266.4" y="110.3">R17</text>
<text x="357.5" y="109.5">R12</text>
<text x="137.6" y="115.9">R18</text>
<text x="216.2" y="117.9">SW2A</text>
<text x="270.6" y="116.5">RA1A8</text>
<text x="270.6" y="119.3">RA1B7</text>
<text x="309" y="117.6">SW2B</text>
<text x="340.8" y="115.9">SW1</text>
<text x="356.7" y="118.7">C8</text>
<text x="375.6" y="119.8">C7</text>
<text x="120.6" y="120.6">R20</text>
<text x="141.3" y="121.8">IC2B</text>
<text x="270.6" y="122">RA1C6</text>
<text x="270.6" y="124.8">RA1D5</text>
<text x="117" y="127.6">C12</text>
<text x="256.9" y="129.6">R19</text>
<text x="375.6" y="136.6">C10</text>
<text x="112.3" y="140.5">C13</text>
<text x="163.6" y="141.6">DA6</text>
<text x="112.6" y="146.6">R22</text>
<text x="357.5" y="145.8">R21</text>
<text x="95.6" y="151.4">R23</text>
<text x="116.2" y="152.5">IC3A</text>
<text x="215.1" y="154.7">IC5</text>
<text x="311.3" y="152.8">DA7</text>
<text x="340.8" y="152.2">SW3</text>
<text x="356.7" y="155">C14</text>
<text x="91.9" y="158.6">C17</text>
<text x="137.4" y="160">C18</text>
<text x="163.6" y="161.2">DA8</text>
<text x="137.6" y="166.2">R26</text>
<text x="209.5" y="165.6">C15</text>
<text x="243" y="165.6">C16</text>
<text x="288.9" y="166.5">IC4B</text>
<text x="120.6" y="170.9">R27</text>
<text x="141.3" y="172">IC3B</text>
<text x="254.7" y="169">VR1</text>
<text x="265.6" y="170.9">R25</text>
<text x="321.3" y="168.1">R24</text>
<text x="117" y="177.9">C20</text>
<text x="275.9" y="180.1">C19</text>
<text x="358.9" y="194.1">CN1A</text>
<text x="311" y="205.6">R28</text>
<text x="197" y="216.7">IC1C</text>
<text x="222.1" y="216.7">IC2C</text>
<text x="244.4" y="216.7">IC3C</text>
<text x="266.7" y="216.7">IC4C</text>
<text x="315.7" y="219">LED1</text>
</g>
<g font-size="2.5">
<text x="40.7" y="9.7">1</text>
<text x="110.3" y="9.7">2</text>
<text x="180" y="9.7">3</text>
<text x="249.7" y="9.7">4</text>
<text x="319.3" y="9.7">5</text>
<text x="389" y="9.7">6</text>
<text x="342.7" y="12.5">ECO</text>
<text x="366.1" y="12.5">Description</text>
<text x="402.1" y="12.5">Date</text>
<text x="411" y="12.5">Approved</text>
<text x="7" y="43.3">D</text>
<text x="161.3" y="46.1">3</text>
<text x="170.8" y="43.3">2</text>
<text x="170.8" y="46.1">1</text>
<text x="422.1" y="43.3">D</text>
<text x="105.6" y="51.6">2</text>
<text x="105.6" y="57.2">3</text>
<text x="123.4" y="54.4">1</text>
<text x="389.8" y="55.8">1</text>
<text x="389.8" y="58.6">2</text>
<text x="161.3" y="65.6">3</text>
<text x="170.8" y="62.8">2</text>
<text x="170.8" y="65.6">1</text>
<text x="389.8" y="61.4">3</text>
<text x="389.8" y="64.2">4</text>
<text x="130.7" y="71.2">6</text>
<text x="389.8" y="67">5</text>
<text x="389.8" y="69.8">6</text>
<text x="130.7" y="76.8">5</text>
<text x="148.5" y="74">7</text>
<text x="248.3" y="77.4" transform="rotate(-90 248.3 77.4)">A</text>
<text x="299" y="76.8">2</text>
<text x="389.8" y="72.6">7</text>
<text x="389.8" y="75.4">8</text>
<text x="289.5" y="79.6">3</text>
<text x="299" y="79.6">1</text>
<text x="389.8" y="78.2">9</text>
<text x="389.8" y="81">10</text>
<text x="389.8" y="83.8">11</text>
<text x="248.3" y="87.7" transform="rotate(-90 248.3 87.7)">K</text>
<text x="258.9" y="88">2</text>
<text x="389.8" y="86.6">12</text>
<text x="389.8" y="89.4">13</text>
<text x="170.8" y="93.6">2</text>
<text x="258.9" y="93.6">3</text>
<text x="276.7" y="90.8">1</text>
<text x="389.8" y="92.2">14</text>
<text x="389.8" y="95">15</text>
<text x="53.8" y="97.7">1</text>
<text x="53.8" y="100.5">2</text>
<text x="105.6" y="101.9">2</text>
<text x="161.3" y="96.4">3</text>
<text x="170.8" y="96.4">1</text>
<text x="53.8" y="103.3">3</text>
<text x="53.8" y="106.1">4</text>
<text x="105.6" y="107.5">3</text>
<text x="123.4" y="104.7">1</text>
<text x="7" y="109.5">C</text>
<text x="53.8" y="108.9">5</text>
<text x="53.8" y="111.7">6</text>
<text x="170.8" y="113.1">2</text>
<text x="422.1" y="109.5">C</text>
<text x="53.8" y="114.5">7</text>
<text x="53.8" y="117.3">8</text>
<text x="161.3" y="115.9">3</text>
<text x="170.8" y="115.9">1</text>
<text x="229.3" y="118.7">11</text>
<text x="287.8" y="115.9">1</text>
<text x="287.8" y="118.7">2</text>
<text x="302" y="118.7">21</text>
<text x="130.7" y="121.5">6</text>
<text x="148.5" y="124.3">7</text>
<text x="215.7" y="121.5">13</text>
<text x="229.3" y="124.3">14</text>
<text x="229.3" y="121.5">12</text>
<text x="287.8" y="121.5">3</text>
<text x="287.8" y="124.3">4</text>
<text x="302" y="124.3">24</text>
<text x="302" y="121.5">22</text>
<text x="315.7" y="121.5">23</text>
<text x="130.7" y="127.1">5</text>
<text x="170.8" y="143.8">2</text>
<text x="161.3" y="146.6">3</text>
<text x="170.8" y="146.6">1</text>
<text x="105.6" y="152.2">2</text>
<text x="123.4" y="155">1</text>
<text x="318.5" y="155">2</text>
<text x="105.6" y="157.8">3</text>
<text x="211.5" y="160.6">3</text>
<text x="234.9" y="160.6">1</text>
<text x="309" y="157.8">3</text>
<text x="318.5" y="157.8">1</text>
<text x="161.3" y="166.2">3</text>
<text x="170.8" y="163.4">2</text>
<text x="170.8" y="166.2">1</text>
<text x="217.1" y="162">IN</text>
<text x="224.7" y="165.1" transform="rotate(-90 224.7 165.1)">COM</text>
<text x="225.4" y="162">OUT</text>
<text x="251.1" y="164" transform="rotate(-90 251.1 164)">3</text>
<text x="278.4" y="166.2">6</text>
<text x="130.7" y="171.8">6</text>
<text x="223.3" y="171" transform="rotate(-90 223.3 171)">2</text>
<text x="257.2" y="171.8">2</text>
<text x="278.4" y="171.8">5</text>
<text x="296.2" y="169">7</text>
<text x="7" y="175.7">B</text>
<text x="130.7" y="177.4">5</text>
<text x="148.5" y="174.6">7</text>
<text x="422.1" y="175.7">B</text>
<text x="251.1" y="182.2" transform="rotate(-90 251.1 182.2)">1</text>
<text x="192.6" y="211.5" transform="rotate(-90 192.6 211.5)">4</text>
<text x="217.7" y="211.5" transform="rotate(-90 217.7 211.5)">4</text>
<text x="240" y="211.5" transform="rotate(-90 240 211.5)">4</text>
<text x="262.3" y="211.5" transform="rotate(-90 262.3 211.5)">4</text>
<text x="309.6" y="214.3" transform="rotate(-90 309.6 214.3)">A</text>
<text x="309.6" y="227.4" transform="rotate(-90 309.6 227.4)">K</text>
<text x="192.6" y="229.7" transform="rotate(-90 192.6 229.7)">8</text>
<text x="217.7" y="229.7" transform="rotate(-90 217.7 229.7)">8</text>
<text x="240" y="229.7" transform="rotate(-90 240 229.7)">8</text>
<text x="262.3" y="229.7" transform="rotate(-90 262.3 229.7)">8</text>
<text x="7" y="241.9">A</text>
<text x="422.1" y="241.9">A</text>
<text x="291.2" y="255.6">Checked:</text>
<text x="317.1" y="255.6">Date:</text>
<text x="292.9" y="261.2">Engr:</text>
<text x="317.1" y="261.2">Date:</text>
<text x="336.3" y="261.2">Size:</text>
<text x="348.9" y="261.2">Drawing Number:</text>
<text x="358.6" y="264">Time: 12:47:58</text>
<text x="400.7" y="264">Sheet 1</text>
<text x="400.7" y="261.2">Revision:</text>
<text x="410.4" y="264">of 1</text>
<text x="413.9" y="261.2">A</text>
<text x="291.7" y="266.8">File:</text>
<text x="299" y="266.8">Z:\Design\RM_MagicBox_110615.Ddb - Documents\GK-3.sch</text>
<text x="40.7" y="272.4">1</text>
<text x="110.3" y="272.4">2</text>
<text x="180" y="272.4">3</text>
<text x="249.7" y="272.4">4</text>
<text x="319.3" y="272.4">5</text>
<text x="389" y="272.4">6</text>
</g>
<g font-size="2.5" fill="#000080">
<text x="122.3" y="40.5">220pF</text>
<text x="121.5" y="46.4">10K</text>
<text x="163.6" y="51.1">1SS302</text>
<text x="95.6" y="55.1">820</text>
<text x="202.3" y="54.8">22</text>
<text x="216.2" y="57.6">22</text>
<text x="90.6" y="60.4">0.001uF</text>
<text x="116.8" y="60.4">NJM2068V</text>
<text x="146.6" y="66">10K</text>
<text x="147.4" y="60.1">220pF</text>
<text x="202.3" y="60.4">22</text>
<text x="202.3" y="66">22</text>
<text x="216.2" y="63.2">22</text>
<text x="163.6" y="70.7">1SS302</text>
<text x="216.2" y="68.7">22</text>
<text x="120.6" y="74.6">820</text>
<text x="341.6" y="77.1">10K</text>
<text x="115.6" y="79.9">0.001uF</text>
<text x="141.8" y="79.9">NJM2068V</text>
<text x="238" y="84.1">1SS302</text>
<text x="291.7" y="84.7">1SS302</text>
<text x="122.3" y="90.8">220pF</text>
<text x="308.2" y="91.1">100</text>
<text x="32.3" y="97.7">BROWN</text>
<text x="32.3" y="100.5">RED</text>
<text x="121.5" y="96.7">10K</text>
<text x="163.6" y="101.4">1SS302</text>
<text x="226.5" y="97.5">10K</text>
<text x="239.9" y="98.9">0.47uF</text>
<text x="255.2" y="102">470K</text>
<text x="270" y="96.7">NJM2068V</text>
<text x="388.2" y="99.5">GK13_IN</text>
<text x="32.3" y="103.3">ORANGE</text>
<text x="32.3" y="106.1">YELLOW</text>
<text x="95.6" y="105.3">820</text>
<text x="204" y="102.3">PHONEJACK</text>
<text x="32.3" y="108.9">GREEN</text>
<text x="32.3" y="111.7">BLUE</text>
<text x="90.6" y="110.7">0.001uF</text>
<text x="116.8" y="110.7">NJM2068V</text>
<text x="147.4" y="110.4">220pF</text>
<text x="266.4" y="113.2">5.6K</text>
<text x="357.5" y="113.7">1K</text>
<text x="32.3" y="114.5">BLACK</text>
<text x="32.3" y="117.3">SHIELD</text>
<text x="146.6" y="116.2">10K</text>
<text x="289.8" y="116.2">1K</text>
<text x="289.8" y="119">1K</text>
<text x="338" y="118.7">SKQNAF</text>
<text x="48.2" y="121.5">HEADER_8</text>
<text x="120.6" y="124.9">820</text>
<text x="163.6" y="121">1SS302</text>
<text x="208.7" y="125.5">SSSS223600</text>
<text x="289.8" y="121.8">1K</text>
<text x="289.8" y="124.6">1K</text>
<text x="309.6" y="125.5">SSSS223600</text>
<text x="356.7" y="121.5">0.01uF</text>
<text x="372.8" y="124.9">10uF / 16V</text>
<text x="115.6" y="130.2">0.001uF</text>
<text x="141.8" y="130.2">NJM2068V</text>
<text x="258.6" y="132.7">0</text>
<text x="122.3" y="141.1">220pF</text>
<text x="372.8" y="141.7">10uF / 16V</text>
<text x="121.5" y="147">10K</text>
<text x="95.6" y="155.6">820</text>
<text x="163.6" y="151.7">1SS302</text>
<text x="338" y="155.1">SKQNAF</text>
<text x="357.5" y="150.1">1K</text>
<text x="90.6" y="161">0.001uF</text>
<text x="116.8" y="161">NJM2068V</text>
<text x="147.4" y="160.7">220pF</text>
<text x="215.1" y="157.6">TA78L05F</text>
<text x="356.7" y="157.9">0.01uF</text>
<text x="146.6" y="166.5">10K</text>
<text x="311.3" y="162.9">1SS302</text>
<text x="163.6" y="171.3">1SS302</text>
<text x="208.7" y="170.2">0.1uF</text>
<text x="242.1" y="170.2">0.1uF</text>
<text x="321.3" y="172.4">100</text>
<text x="120.6" y="175.2">820</text>
<text x="254.7" y="177.7">50KB</text>
<text x="265.6" y="175.2">18K</text>
<text x="289.5" y="174.9">NJM2068V</text>
<text x="115.6" y="180.5">0.001uF</text>
<text x="141.8" y="180.5">NJM2068V</text>
<text x="275.9" y="183">0.01uF</text>
<text x="311" y="208.7">1K</text>
<text x="345" y="206.4">4</text>
<text x="378.4" y="206.4">1</text>
<text x="345" y="212">8</text>
<text x="378.4" y="212">5</text>
<text x="315.7" y="221.8">RED</text>
<text x="345" y="217.6">12</text>
<text x="378.4" y="217.6">9</text>
<text x="197.5" y="225.2">NJM2068V</text>
<text x="222.6" y="225.2">NJM2068V</text>
<text x="244.9" y="225.2">NJM2068V</text>
<text x="267.2" y="225.2">NJM2068V</text>
<text x="350.5" y="231.6">DIN-13_FRONT_VIEW</text>
<text x="361.7" y="228.8">13</text>
<text x="343.6" y="261.2">B</text>
</g>
<g font-size="2.5" fill="#800000">
<text x="174.2" y="40.5">+7V</text>
<text x="174.4" y="51.6">-7V</text>
<text x="368.6" y="54.4">SIG_1</text>
<text x="368.6" y="57.2">SIG_2</text>
<text x="87.5" y="65.6">GND</text>
<text x="101.4" y="62.8">GND</text>
<text x="174.2" y="60">+7V</text>
<text x="368.6" y="60">SIG_3</text>
<text x="368.6" y="62.8">SIG_4</text>
<text x="368.6" y="65.6">SIG_5</text>
<text x="174.4" y="71.2">-7V</text>
<text x="368.6" y="71.2">GTR_SIG</text>
<text x="368.6" y="68.4">SIG_6</text>
<text x="302.3" y="74">+7V</text>
<text x="368.6" y="74">SY_VOL</text>
<text x="368.6" y="76.8">GK_SW</text>
<text x="126.5" y="82.4">GND</text>
<text x="368.6" y="79.6">SW1</text>
<text x="368.6" y="82.4">SW2</text>
<text x="112.6" y="85.2">GND</text>
<text x="302.6" y="85.2">-7V</text>
<text x="174.2" y="90.8">+7V</text>
<text x="174.4" y="101.9">-7V</text>
<text x="263.3" y="101.9">+7V</text>
<text x="221.2" y="104.7">GND</text>
<text x="251.9" y="107.5">GND</text>
<text x="380.1" y="104.7">GND</text>
<text x="101.4" y="113.1">GND</text>
<text x="174.2" y="110.3">+7V</text>
<text x="369.2" y="110.3">+7V</text>
<text x="87.5" y="115.9">GND</text>
<text x="65.2" y="121.5">GND</text>
<text x="174.4" y="121.5">-7V</text>
<text x="204.5" y="129.9">GND</text>
<text x="335.5" y="129.9">GND</text>
<text x="352.2" y="129.9">GND</text>
<text x="112.6" y="135.5">GND</text>
<text x="126.5" y="132.7">GND</text>
<text x="374.5" y="132.7">GND</text>
<text x="174.2" y="141.1">+7V</text>
<text x="260.2" y="138.3">GND</text>
<text x="369.5" y="149.4">-7V</text>
<text x="174.4" y="152.2">-7V</text>
<text x="204.8" y="155">+7V</text>
<text x="238.2" y="155">+5V</text>
<text x="321.8" y="152.2">+7V</text>
<text x="174.2" y="160.6">+7V</text>
<text x="87.5" y="166.2">GND</text>
<text x="101.4" y="163.4">GND</text>
<text x="322.1" y="163.4">-7V</text>
<text x="335.5" y="166.2">GND</text>
<text x="352.2" y="166.2">GND</text>
<text x="174.4" y="171.8">-7V</text>
<text x="221.2" y="177.4">GND</text>
<text x="112.6" y="185.8">GND</text>
<text x="126.5" y="183">GND</text>
<text x="249.1" y="188.6">GND</text>
<text x="271.4" y="188.6">GND</text>
<text x="307.9" y="196.9">+7V</text>
<text x="190.9" y="208.1">+7V</text>
<text x="215.9" y="208.1">+7V</text>
<text x="238.2" y="208.1">+7V</text>
<text x="260.5" y="208.1">+7V</text>
<text x="191.2" y="233.3">-7V</text>
<text x="216.2" y="233.3">-7V</text>
<text x="238.5" y="233.3">-7V</text>
<text x="260.8" y="233.3">-7V</text>
<text x="307.6" y="236.1">GND</text>
<text x="341.1" y="236.1">GND</text>
</g>
</svg>
